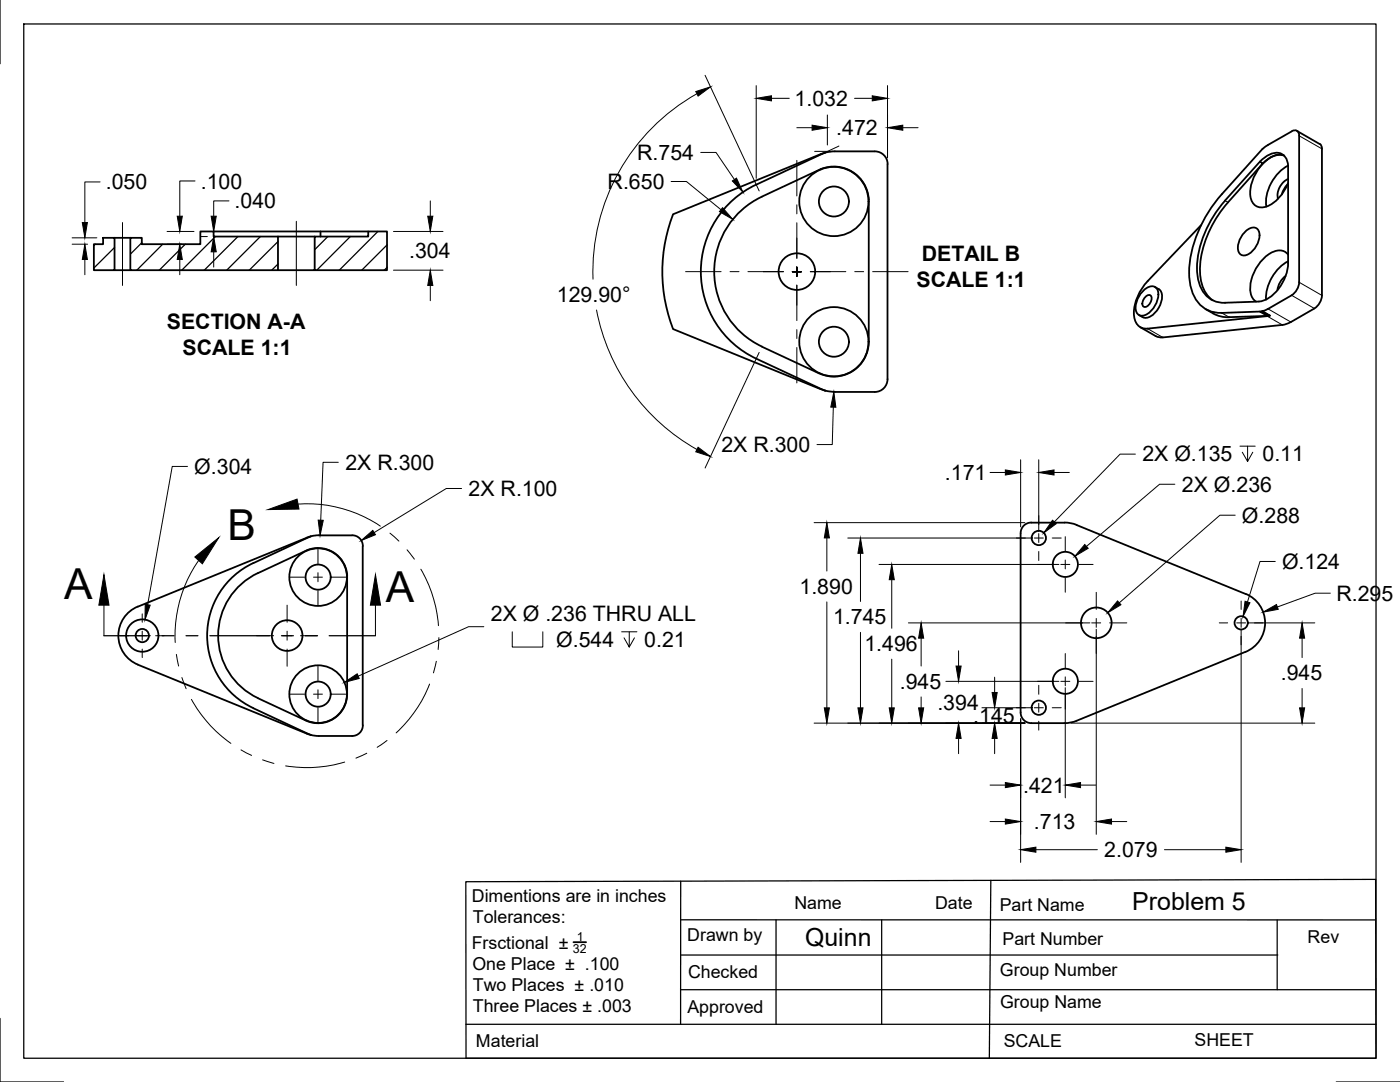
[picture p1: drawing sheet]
<svg xmlns="http://www.w3.org/2000/svg" width="279mm" height="216mm" viewBox="0 0 279 216" stroke-linecap="round" stroke-linejoin="round" font-family="sans-serif">
<!-- layer: Visible -->
<g fill="none" stroke="#000" stroke-width=".36">
<path d="M150.9 36.8a19.2 19.2 0 0 0-11 17.4 19.2 19.2 0 0 0 11 17.4l13.8 6.4M152 39.2l11.8-5.5a7 7 0 0 1 9.6 6.1v28.4a7 7 0 0 1-9.9 6.3M152.1 39.2a16.5 16.5 0 0 0-9.6 15 16.5 16.5 0 0 0 9.6 14.9M164.7 30.5l-13.8 6.4M164.7 30.5l1.6-.3h8.3a2.54 2.54 0 0 1 2.5 2.5v43M164.7 30.4l-30.4 12.4a31.6 31.6 0 0 0 0 22.9l30.4 12.2M251.5 32.2a4.1 4.1 0 0 1 4.2-1.5 2.59 2.59 0 0 1 1.4 2.4M253.1 28.9l-1.2 .8-8.1 9.1a25.1 25.1 0 0 0-6.5 15.5 8.6 8.6 0 0 0 2.8 7 5.7 5.7 0 0 0 3.7 1.1M256.2 31a4.1 4.1 0 0 0-4.1 1.6M256.3 31.1a3.8 3.8 0 0 0-4.1 1.4 8 8 0 0 0-2.5 7.4 2.34 2.34 0 0 0 3.7 1 8.6 8.6 0 0 0 3.7-4.4M257 36.8l-.8 1.1-.4 .8M257.1 33.1a8.5 8.5 0 0 0-4.4 8.1"/>
<path d="M257.1 33.2v19.3a8.8 8.8 0 0 1-4.7 7.4l-1.2 .3M257.1 35.7a3.6 3.6 0 0 0-2 3.9M257.8 26.2l-4.7 2.7M257.8 26.2l.5-.2 .7 .2 .3 .9M258.8 26.1l4.6 2.6M259.3 27.1v29.2a3.4 3.4 0 0 1-1.5 2.6l-4.7 2.7-1.2 .5M263.4 28.7l.3 .4 .1 .6v29.2M18.7 48.7h1.9v-1.2h2.3v6.4h-4.2zM22.9 53.9h3.1M22.9 47.5h3.1M26 47.5h2.3v1.2h11.7v-2.5h2.6v1h12.9v6.7h-29.5zM42.6 46.2h30.9"/>
<path d="M55.5 53.9h21.7v-7.7h-3.7v1h-10.7v6.7M55.5 47.2h7.3M64 46.2v1M227.9 58.3a2.09 2.09 0 0 1 2.8-.9 2.9 2.9 0 0 1 0 3.3 3.8 3.8 0 0 1-2.8 2.3 1.58 1.58 0 0 1-1.2-2.3 5.4 5.4 0 0 1 1.2-2.4zM228.6 59.2a.67 .67 0 0 1 1.2-.1 1.64 1.64 0 0 1-1.6 2.1 1.5 1.5 0 0 1 .4-2zM229 56.1a9.3 9.3 0 0 0-2.6 7.2 2.41 2.41 0 0 0 2.6 2.3M230.5 57.3a2.02 2.02 0 0 1 1.3 2.8 4 4 0 0 1-3.4 3.3l-.4-.1M239.7 44.9l-10.7 11.2M244.5 40l6.9-7.7 .6 .3-6.9 7.8a21 21 0 0 0-5.6 14.4 6.8 6.8 0 0 0 2.5 5.1M244.5 40a21 21 0 0 0-5.6 14.6 5.7 5.7 0 0 0 4.7 5.8l7.6-.2M248.3 46.5a2.34 2.34 0 0 1 2.4-1 2.59 2.59 0 0 1 .2 3.3 3.5 3.5 0 0 1-2.8 2.2 1.33 1.33 0 0 1-1.1-1.6 4.7 4.7 0 0 1 1.3-2.9zM256.6 55.1a4 4 0 0 0-1.6 2.8"/>
<path d="M257.1 50.8a2.41 2.41 0 0 0-3.2-.4 8.7 8.7 0 0 0-4.4 7.8 2.63 2.63 0 0 0 1.2 2M257.1 52.1a8.7 8.7 0 0 0-4.4 7.7M263.8 58.9a3.4 3.4 0 0 1-1.5 2.6M152 69.2l11.5 5.3M164.7 77.9l1.9 .3M177.1 75.7a2.54 2.54 0 0 1-2.5 2.5h-8M227.3 62.8l.7 .5M227.6 65.3l3.4 1.9 1.1 .1M240.6 61.7a7.3 7.3 0 0 0 4.7 1.6M251.4 62.2l.5-.1 1.5 .9h-.5zM251.4 62.2l-7.6 .2M251.9 62.1h.1"/>
<path d="M251.9 62.1l1.5 .9M252.9 63.1l-23.9 2.5M252.9 63l-7.6 .3M253.4 63l-.5 .1M255.9 64.8l-23.8 2.5M257.6 64.2l-1.7 .6M262.3 61.6l-4.7 2.7M61.3 109.8l-9.8 4.5a13.8 13.8 0 0 0-8 12.5 13.8 13.8 0 0 0 8 12.5l9.5 4.5M61.3 109.8a5.8 5.8 0 0 1 8 5M62 107l-11.5 5.4a16 16 0 0 0-9.2 14.4 16 16 0 0 0 9.2 14.5l11.5 5.3M62 107l-34.5 14.1M69.3 114.8v23.7a5.8 5.8 0 0 1-8.3 5.3"/>
<path d="M70.3 106.8h-6.7l-1.6 .2M70.3 106.8a2.13 2.13 0 0 1 2.1 2.1M72.4 108.9v35.8a2.13 2.13 0 0 1-2.1 2.2M203.7 106.4v35.8M214.8 104.8l33.8 13.7a6.2 6.2 0 0 1 3.9 5.8 6.2 6.2 0 0 1-3.9 5.8l-34.2 13.9-1.9 .3h-6.7a2.13 2.13 0 0 1-2.1-2.1M214.9 104.7l-1.9-.4h-7.2a2.09 2.09 0 0 0-2.1 2.1M27.5 121a6.3 6.3 0 0 0-3.9 5.8 6.3 6.3 0 0 0 3.9 5.8M27.5 132.6l34.5 14M62 146.6l1.6 .3h6.7"/>
<circle cx="159" cy="54.2" r="3.7"/>
<circle cx="166.4" cy="40.2" r="6.9"/>
<circle cx="166.4" cy="40.2" r="3"/>
<circle cx="166.4" cy="68.2" r="6.9"/>
<circle cx="166.4" cy="68.2" r="3"/>
<circle cx="63.5" cy="115.2" r="5.7"/>
<circle cx="63.5" cy="115.2" r="2.51"/>
<circle cx="207.3" cy="107.3" r="1.43"/>
<circle cx="212.6" cy="112.6" r="2.51"/>
<circle cx="28.4" cy="126.8" r="3.2"/>
<circle cx="28.4" cy="126.8" r="1.32"/>
<circle cx="57.3" cy="126.8" r="3.1"/>
<circle cx="63.5" cy="138.5" r="5.7"/>
<circle cx="63.5" cy="138.5" r="2.51"/>
<circle cx="212.6" cy="135.9" r="2.51"/>
<circle cx="218.8" cy="124.3" r="3.1"/>
<circle cx="247.7" cy="124.3" r="1.32"/>
<circle cx="207.3" cy="141.2" r="1.43"/>
</g>
<!-- layer: Visible Narrow -->
<path d="M259.3 27.1l4.5 2.6M244.5 40l.6 .4M257.8 58.9l4.5 2.7M259.3 56.3l4.5 2.6M229 65.6l3.1 1.7M243.8 62.4l1.5 .9M252.9 63.1l3 1.7M253.1 61.6l4.5 2.7" fill="none" stroke="#000" stroke-width=".2"/>
<!-- layer: Titleblock -->
<path d="M93 175.9l181.5-.4 .1 35.7h-181.6zM135.8 175.8v28.6M197.7 175.7l-.3 35.5M135.8 190.6h119.2M135.8 197.5h138.6M135.8 183.5l138.6 .1M154.9 183.6v20.8M176 183.6v20.8M254.9 183.6v13.9M93 204.4h181.6" fill="none" stroke="#000" stroke-width=".25"/>
<path d="M114.4 188h2.6" fill="none" stroke="#000" stroke-width=".36"/>
<!-- layer: Border -->
<path d="M0 0v12.7M4.7 4.8h269.9v206.4h-269.9zM0 203.2v12.7h12.7M266.7 215.9h12.7" fill="none" stroke="#000" stroke-width=".25"/>
<!-- layer: Smart Centers -->
<g fill="none" stroke="#000" stroke-width=".2">
<path d="M159 32v7.1M24.4 44.4v12.6M59.1 44.2v12.8M136.8 54.2h7.1M145.7 54.2h1.8M149.3 54.2h7.1M158.1 54.2h1.8M159 40.9v1.8M159 44.5v7M159 53.3v1.8M159 56.9v7.1M161.7 54.2h7.1"/>
<path d="M170.6 54.2h1.8M174.2 54.2h7M159 65.8v1.7M159 69.3v7.1M57.9 115.2h2.9M62.6 115.2h1.7M63.5 109.6v2.9M63.5 114.3v1.8M63.5 117.9v2.8M66.1 115.2h2.9M202.8 107.4h1.8M206.4 107.4h1.8"/>
<path d="M207.1 112.6h2.8M207.3 102.9v1.8M207.3 106.5v1.7M207.3 110v1.8M210 107.4h1.8M211.7 112.6h1.8M212.6 107.1v2.8M212.6 111.7v1.8M212.6 115.3v2.9M215.3 112.6h2.8M218.8 118.2v3.4M247.7 119.9v1.7"/>
<path d="M24 126.9h1.7M27.5 126.9h1.8M28.4 122.5v1.7M28.4 125.9v1.8M28.4 129.5v1.7M31.1 126.9h1.6M51.2 126.9h3.4M56.4 126.9h1.8M57.3 120.8v3.4M57.3 125.9v1.8M57.3 129.5v3.4M57.9 138.5h2.9"/>
<path d="M60 126.9h3.4M62.6 138.5h1.7M63.5 133v2.8M63.5 137.6v1.8M66.1 138.5h2.9M207.1 136h2.8M207.3 136.7v1.8M211.7 136h1.8M212.6 130.4v2.9M212.6 135.1v1.7M212.6 138.6v2.9M212.7 124.3h3.4"/>
<path d="M215.3 136h2.8M217.9 124.3h1.8M218.8 123.4v1.8M218.8 127v3.4M221.4 124.3h3.5M243.3 124.3h1.7M246.8 124.3h1.8M247.7 123.4v1.8M247.7 127v1.7M250.4 124.3h1.7M63.5 141.2v2.9M202.8 141.2h1.8"/>
<path d="M206.4 141.2h1.8M207.3 140.3v1.8M207.3 143.9v1.8M210 141.2h1.8"/>
</g>
<!-- layer: FD_Dimensions -->
<g fill="none" stroke="#000" stroke-width=".2">
<path d="M139.1 18.7a40.7 40.7 0 0 0-20.8 37M140.7 15l10.8 23.1M150.9 17.1v18.5M154 19.6h3.5M170.5 19.6h3.6M177.1 17.1v14.4M20 36.3h-3.1v8.1M38.9 36.1h-3v7M133.9 36.2h3.1l6.9 5.6M139.8 30.4h3.1l3.7 5.4M159 25.5h3.1M165.1 22.9v6"/>
<path d="M180.2 25.5h3M14.4 48.7h3.1M14.4 47.5h4.9M16.9 51.8v3M33.3 46.2h5.4M33.3 48.7h3M35.9 51.8v3M40.1 47.2h1.3M40.1 46.2h1.3M42.7 50.2v3.1M45.7 40.1h-3v3M78.5 46.2h9.9"/>
<path d="M78.5 53.9h9.9M85.9 40.1v3M85.9 57v3M119.1 61.9a40.7 40.7 0 0 0 20 27.8M151.5 70.3l-10.8 23.1M37.4 93.1h-3l-4.9 27.6M67.5 92.2h-3l-.5 11.6M92.1 97.5h-3l-14.4 8.8M166.3 81.3l-.2 7.4h-3.1M197.6 94.3h3M203.7 91.7v13.4M207.3 91.7v14.4"/>
<path d="M210.4 94.3h3M226.6 90.6h-3.1l-13.1 13.5M234.5 96.6h-3.1l-14.6 12.4M247.5 89h3M249 89v3.1l-1.1-1.9M250 90.2l-1 1.9M162.5 104.3h42M165 107.3v6.6M169.2 107.4h36.8M171.7 110.4v9.6M175.4 112.6h35.9M178 115.7v9.7"/>
<path d="M246.5 102.8h-3l-20.1 17.5M254.5 112h-3l-2.5 8.1M265.5 118.4h-3l-7.6 2.7M96.6 125.1h-3.1l-22 9.8M102.2 126.1v3h6.1v-3M124.1 126.1h3M125.6 126.1v3l-1.1-1.8M126.6 127.3l-1 1.8M165 120.1v21.1M171.7 126.2v15M178 131.5v9.7M181.3 124.3h36.2"/>
<path d="M183.8 127.3v5.6M183.8 139.1v2.1M188.8 136h22.5M191.3 129.9v3M198.5 135.1v3.1M212.6 137.2v22M218.8 125.6v40.9M247.7 125.6v46.5M249 124.3h13.4M259.9 127.3v3.9M259.9 137.4v3.8M162.5 144.3h42"/>
<path d="M191.3 147.3v3.1M196 141.2h10M197.6 156.7h3M198.5 147.3v3.1M203.7 143.4v28.7M213.7 144.3h48.7M215.6 156.7h3.1M197.6 163.9h3M206.7 169.5h12.3M221.8 163.9h3.1M232.4 169.5h12.2"/>
</g>
<g fill="#000" stroke="#000" stroke-width=".2">
<path d="M138.9 18.3l2.9-1-2.5 1.9zM150.9 19.6l3.1-.5v1zM174.1 19.1l3 .5-3 .5zM146.2 36.1l.8-.6 1.3 2.9zM162.1 25l3 .5-3 .5zM177.1 25.5l3.1-.5v1zM16.9 48.7l.5 3.1h-1zM16.4 44.4h1l-.5 3.1zM35.9 48.7l.5 3.1h-1zM35.4 43.1h1l-.5 3.1zM42.7 47.2l.5 3h-1.1zM42.1 43.1h1.1l-.5 3.1z"/>
<path d="M85.9 53.9l.5 3.1h-1zM85.4 43.1h1l-.5 3.1zM144.2 41.4l2 2.4-2.6-1.6zM139.3 89.2l2.5 1.9-2.9-1zM166.4 78.2l.4 3.1-1-.1zM200.6 93.8l3.1 .5-3.1 .5zM207.3 94.3l3.1-.5v1zM63.5 103.8h1l-.6 3zM72.1 107.9l2.3-2.1 .5 .9zM165 104.3l.5 3h-1zM171.7 107.4l.5 3h-1zM178 112.6l.5 3.1h-1z"/>
<path d="M210.1 103.8l.7 .7-2.5 1.8zM216.5 108.6l.7 .8-2.7 1.6zM223 119.9l.7 .8-2.6 1.6zM248.5 120l.9 .3-1.3 2.7zM29 120.6l1 .2-1.1 2.9zM68.7 136.2l2.6-1.7 .4 .9zM183.8 124.3l.5 3h-1zM190.8 132.9h1l-.5 3.1zM198 138.2h1l-.5 3zM252.1 122.2l2.6-1.6 .4 1zM259.9 124.3l.5 3h-1zM164.5 141.2h1l-.5 3.1z"/>
<path d="M171.2 141.2h1l-.5 3.1zM177.5 141.2h1l-.5 3.1zM183.3 141.2h1l-.5 3.1zM191.3 144.3l.5 3h-1zM198.5 144.3l.5 3h-1zM200.6 156.1l3.1 .6-3.1 .5zM212.6 156.7l3-.6v1.1zM259.4 141.2h1l-.5 3.1zM200.6 163.4l3.1 .5-3.1 .5zM203.7 169.5l3-.5v1.1zM218.8 163.9l3-.5v1zM244.6 169l3.1 .5-3.1 .6z"/>
</g>
<!-- layer: Hatching -->
<g fill="none" stroke="#000" stroke-width=".25">
<path d="M19 48.7l-.2 .3M22.9 49.4l-4.1 4.1M22.9 53.8l-.1 .1M28.3 48.4l-2.3 2.3M32.5 48.7l-5.2 5.2M37 48.7l-5.2 5.2M43 47.2l-6.7 6.7M47.5 47.2l-6.7 6.7M52 47.2l-6.7 6.7M55.5 48.2l-5.8 5.7M55.5 52.7l-1.3 1.2M65.4 47.2l-2.6 2.6"/>
<path d="M69.9 47.2l-6.7 6.7M75.4 46.2l-7.7 7.7M77.3 48.9l-5.1 5M77.3 53.3l-.6 .6"/>
</g>
<!-- layer: Section Lines -->
<path d="M20.7 126.9h9.3M32.4 126.9h2.3M37.1 126.9h2.4M41.9 126.9h11.9M56.2 126.9h2.3M60.9 126.9h2.4M65.7 126.9h9.2" fill="none" stroke="#000" stroke-width=".25"/>
<path d="M20.7 120.8v6.1M74.9 120.8v6.1" fill="none" stroke="#000" stroke-width=".2"/>
<path d="M20.7 114.7l1.1 6.1h-2.1zM74.9 114.7l1 6.1h-2z" fill="#000" stroke="#000" stroke-width=".2"/>
<!-- layer: Detail Boundary -->
<g fill="none" stroke="#000" stroke-width=".2">
<path d="M39.6 111.8a26.2 26.2 0 0 0-4.6 16.4M59.5 100.6a26.2 26.2 0 0 1 16.4 4.4M77.8 106.4l1.8 1.6M81.2 109.7l1.5 1.9M84 113.6a25.9 25.9 0 0 1 3.5 11.2M35.2 130.6l.4 2.3M36.3 135.2l.8 2.2M38.2 139.6a26.4 26.4 0 0 0 7.9 8.7M85.7 136.5a25.9 25.9 0 0 1-6.6 9.7M87.1 132l-.6 2.3M87.6 127.2l-.2 2.4M48.1 149.6l2.1 1.1"/>
<path d="M52.4 151.6l2.3 .7M68.8 152.1a26.4 26.4 0 0 1-11.8 .7M73.2 150.3l-2.2 1M77.2 147.8l-1.9 1.3"/>
</g>
<path d="M53.5 101.7l5.8-2.1 .4 2zM38.9 111.1l4.8-3.8-3.3 5.2z" fill="#000" stroke="#000" stroke-width=".2"/>
<!-- layer: Edge Extensions -->
<path d="M162.6 30.2h4M167.4 29.1l-3.6 1.7" fill="none" stroke="#000" stroke-width=".2"/>
<g font-size="8.5">
<text x="45.4" y="107.7">B</text>
<text x="12.8" y="119.6">A</text>
<text x="77" y="120.1">A</text>
</g>
<g font-size="5">
<text x="226" y="181.6">Problem 5</text>
<text x="160.7" y="188.8">Quinn</text>
</g>
<g font-size="4.3">
<text x="158.6" y="21.1">1.032</text>
<text x="166.9" y="27">.472</text>
<text x="127.2" y="31.9">R.754</text>
<text x="21.1" y="37.8">.050</text>
<text x="40.1" y="37.6">.100</text>
<text x="46.8" y="41.6">.040</text>
<text x="121.3" y="37.7">R.650</text>
<text x="81.6" y="51.5">.304</text>
<text x="184" y="52.1">DETAIL B</text>
<text x="182.9" y="57.3">SCALE 1:1</text>
<text x="33.3" y="65.7">SECTION A-A</text>
<text x="111.1" y="60.3">129.90°</text>
<text x="36.4" y="70.9">SCALE 1:1</text>
<text x="38.8" y="94.5">Ø.304</text>
<text x="68.9" y="93.7">2X R.300</text>
<text x="144" y="90.2">2X R.300</text>
<text x="188.6" y="95.8">.171</text>
<text x="228" y="92.1">2X Ø.135</text>
<text x="252" y="92.1">0.11</text>
<text x="93.5" y="99">2X R.100</text>
<text x="235.9" y="98.1">2X Ø.236</text>
<text x="247.9" y="104.3">Ø.288</text>
<text x="255.9" y="113.5">Ø.124</text>
<text x="159.6" y="118.5">1.890</text>
<text x="266.7" y="119.9">R.295</text>
<text x="98" y="123.9">2X Ø .236 THRU ALL</text>
<text x="166.3" y="124.6">1.745</text>
<text x="111" y="129.1">Ø.544</text>
<text x="128.6" y="129.1">0.21</text>
<text x="172.5" y="130">1.496</text>
<text x="179.6" y="137.5">.945</text>
<text x="255.6" y="135.8">.945</text>
<text x="187.1" y="141.6">.394</text>
<text x="194.2" y="144.3">.145</text>
<text x="204.2" y="158.2">.421</text>
<text x="206.3" y="165.4">.713</text>
<text x="220.4" y="171">2.079</text>
</g>
<g font-size="3.5">
<text x="94.2" y="180">Dimentions are in inches</text>
<text x="94.4" y="184.2">Tolerances:</text>
<text x="158.5" y="181.4">Name</text>
<text x="186.6" y="181.3">Date</text>
<text x="199.5" y="181.8">Part Name</text>
<text x="94.1" y="189.3">Frsctional ±</text>
<text x="137.2" y="187.7">Drawn by</text>
<text x="200.1" y="188.6">Part Number</text>
<text x="261" y="188.1">Rev</text>
<text x="94.3" y="193.5">One Place ± .100</text>
<text x="94.4" y="197.8">Two Places ± .010</text>
<text x="137.3" y="195.1">Checked</text>
<text x="199.6" y="194.7">Group Number</text>
<text x="94.4" y="202">Three Places ± .003</text>
<text x="137.2" y="202">Approved</text>
<text x="199.6" y="201.1">Group Name</text>
<text x="95" y="208.9">Material</text>
<text x="200.3" y="208.9">SCALE</text>
<text x="238.4" y="208.7">SHEET</text>
</g>
<g font-size="2.5">
<text x="114.3" y="190.1">32</text>
<text x="115.1" y="187.7">1</text>
</g>
</svg>
